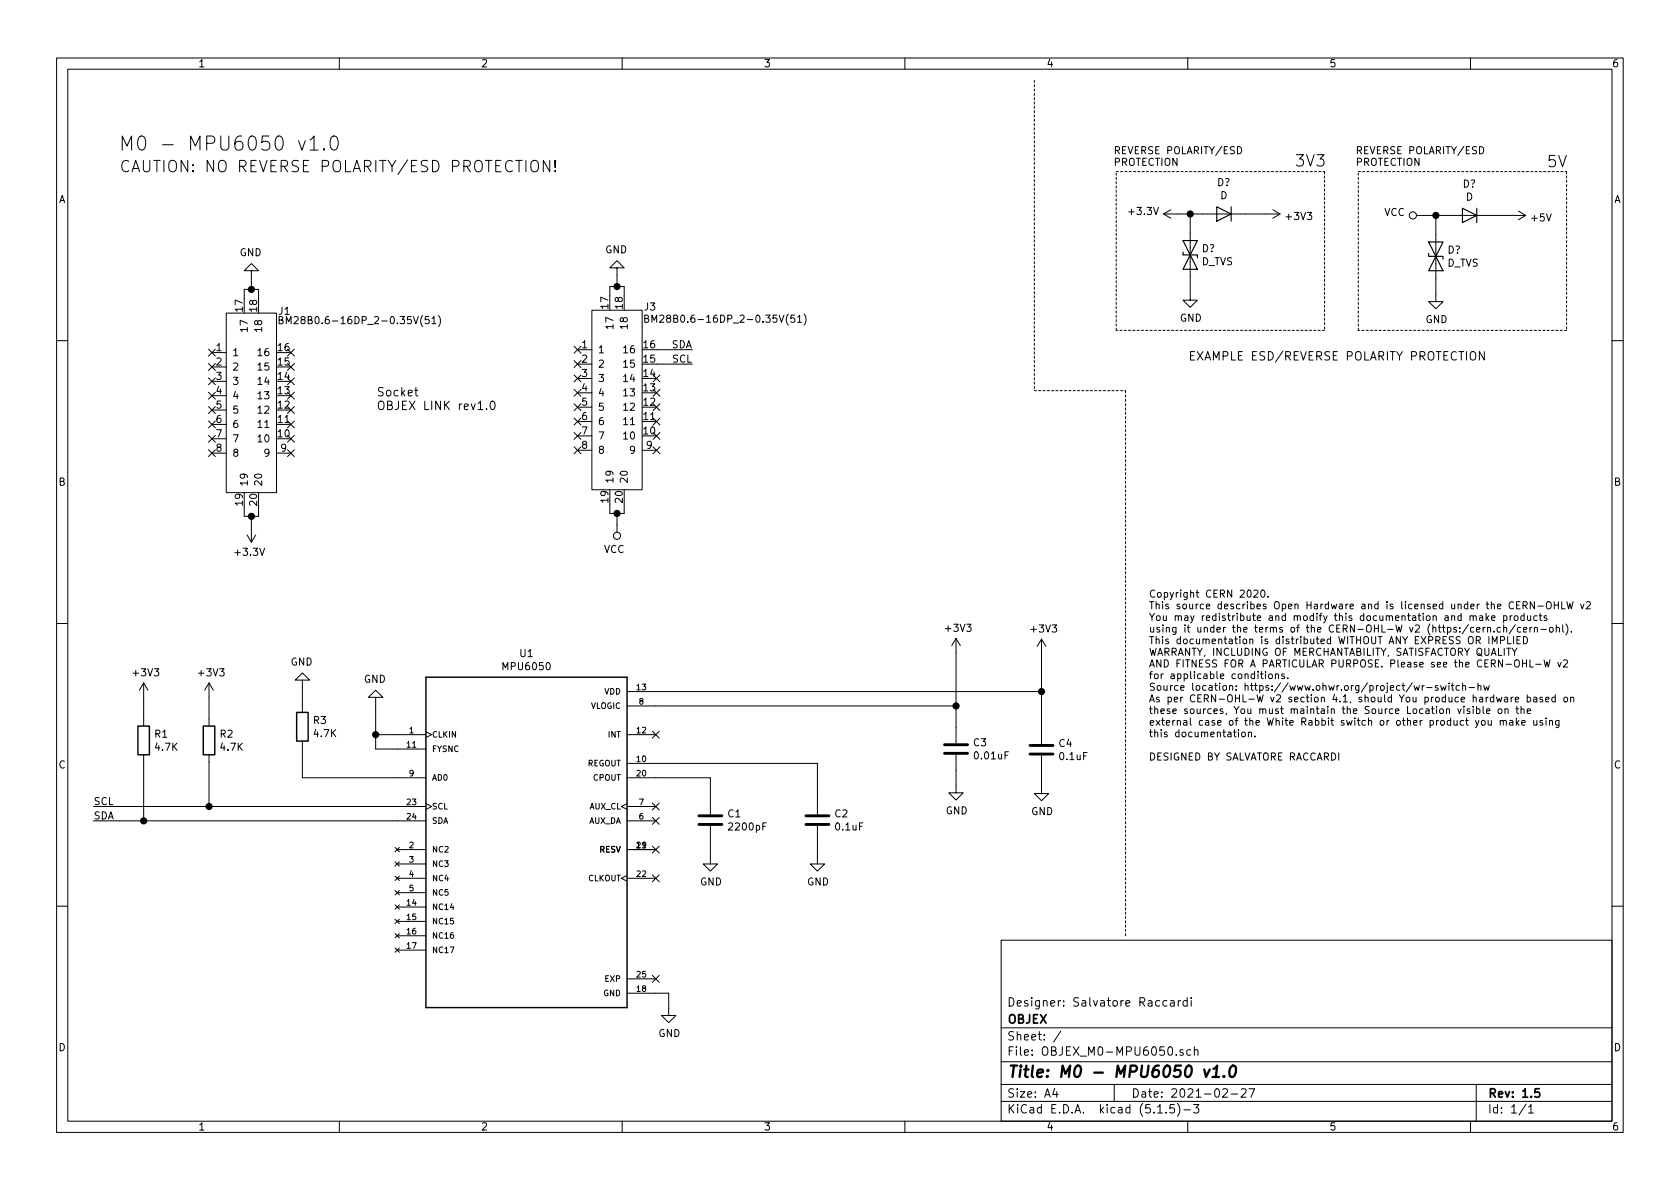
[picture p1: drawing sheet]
<svg xmlns="http://www.w3.org/2000/svg" width="297mm" height="210mm" viewBox="0 0 297 210" stroke-linecap="round" stroke-linejoin="round" font-family="sans-serif">
<g fill="none" stroke="#000" stroke-width=".18">
<path d="M10 10.3h277v189.9h-277zM12 12.2h273v186.1h-273zM60 10.3v1.9M110 10.3v1.9M160 10.3v1.9M210 10.3v1.9M260 10.3v1.9M52.8 24.9l.6 1.6 .6-1.6M54.8 24.8l.7-.8v2.5M54.8 26.5h1.4M57.3 26.3l.1 .1-.1 .1-.1-.1 .1-.1v.2M58.6 24.3a.6 .6 0 0 1 .6-.2 .6 .6 0 0 1 .5 .4 1.46 1.46 0 0 1-.5 2 .68 .68 0 0 1-.7-.4 2.26 2.26 0 0 1 .1-1.8z"/>
<path d="M97.2 28.4v2l-1.1-2v2M98.2 30.2v.2l-.1-.1 .1-.1v.2M98.2 28.4v1.2v-1.1v-.1l-.1 .1 .1 1.1M205.7 37.8h20.6M205.7 37.8l1.3 .8M207 37.1l-1.3 .7M210.4 37.8v15.3h1.3l-1.3 1.3-1.2-1.3h1.2M218.8 25.9a.64 .64 0 0 1 .7 .7 .64 .64 0 0 1-.7 .6zM225 37.1l1.3 .7M226.3 37.8l-1.3 .8M250.4 38.1h19.3M253.9 38.1v15.2h1.2l-1.2 1.3-1.3-1.3h1.3"/>
<path d="M261.6 25.9a.64 .64 0 0 1 .7 .7 .64 .64 0 0 1-.7 .6zM268.5 37.3l1.2 .8M269.7 38.1l-1.2 .8M40 55.4h8.9v31.7h-8.9zM43.2 52.8v-1.6h2.5v1.6M44.4 47.9h1.3l-1.3-1.3-1.2 1.3h1.2v3.3M49.4 56.6l.5-.1 .1-.2-.1-.2-.5-.1v1.2h.4l.2-.1 .1-.3-.3-.2M50.6 57.2v-1.2l.4 .9 .5-.9v1.2M75.8 56h-.6v.6l.4-.1 .3 .2v.3l-.3 .2-.4-.1M76.4 56.3l.3-.3v1.2M76.4 57.2h.7M77.5 55.8a1.47 1.47 0 0 1 0 1.9"/>
<path d="M104.6 54.9h8.9v31.7h-8.9zM107.8 52.3v-1.6h2.6v1.6M109.1 47.4h1.3l-1.3-1.3-1.3 1.3h1.3v3.3M114 56.3h.5l.2-.2-.1-.3-.6-.1v1.3h.5l.2-.1v-.3l-.3-.3M115.3 57v-1.3l.4 .9 .4-.9v1.3M140.5 55.7h-.6l-.1 .6 .5-.1 .2 .3v.3l-.2 .2-.5-.1M141 56.1l.4-.4v1.3M141 57h.7M142.2 55.5a1.47 1.47 0 0 1 0 2M10 60.2h2M36.9 69.4l1.2 1.2M36.9 66.8l1.2 1.2"/>
<path d="M36.9 77l1.2 1.2M36.9 71.9l1.2 1.2M36.9 61.7l1.2 1.3M36.9 64.3l1.2 1.2M36.9 74.4l1.2 1.3M36.9 79.5l1.2 1.2M37.5 62.4h2.5M37.5 64.9h2.5M37.5 67.4h2.5M37.5 70h2.5M37.5 72.5h2.5M37.5 75.1h2.5"/>
<path d="M37.5 77.6h2.5M38.1 69.4l-1.2 1.2M38.1 66.8l-1.2 1.2M38.1 77l-1.2 1.2M38.1 71.9l-1.2 1.2M38.1 61.7l-1.2 1.3M38.1 64.3l-1.2 1.2M38.1 74.4l-1.2 1.3M38.1 79.5l-1.2 1.2M50.8 61.7l1.2 1.3M50.8 79.5l1.2 1.2M50.8 64.3l1.2 1.2"/>
<path d="M50.8 69.4l1.2 1.2M50.8 74.4l1.2 1.3M50.8 66.8l1.2 1.2M50.8 71.9l1.2 1.2M50.8 77l1.2 1.2M52 61.7l-1.2 1.3M52 79.5l-1.2 1.2M52 64.3l-1.2 1.2M52 69.4l-1.2 1.2M52 74.4l-1.2 1.3M52 66.8l-1.2 1.2M52 71.9l-1.2 1.2"/>
<path d="M52 77l-1.2 1.2M73.3 69h.6M73.5 68.5v1.3l.4 .2M86 72.3v.1M86.8 71.1l.2-.2a.8 .8 0 0 1 .6 .7 .8 .8 0 0 1-.3 .8h-.1a.83 .83 0 0 1-.4-1.3zM101.5 73.9l1.2 1.3M101.5 63.8l1.2 1.2M101.5 79l1.2 1.2M101.5 61.2l1.2 1.3M101.5 76.5l1.2 1.2M101.5 71.4l1.2 1.2M101.5 66.3l1.2 1.2"/>
<path d="M101.5 68.9l1.2 1.2M102.1 61.8h2.5M102.1 64.4h2.5M102.1 66.9h2.5M102.1 69.5h2.5M102.1 72h2.5M102.1 74.5h2.5M102.1 77.1h2.5M102.1 79.6h2.5M102.7 73.9l-1.2 1.3M102.7 63.8l-1.2 1.2M102.7 79l-1.2 1.2"/>
<path d="M102.7 61.2l-1.2 1.3M102.7 76.5l-1.2 1.2M102.7 71.4l-1.2 1.2M102.7 66.3l-1.2 1.2M102.7 68.9l-1.2 1.2M113.5 79.6h2.6M115.5 76.5l1.2 1.2M115.5 71.4l1.2 1.2M115.5 66.3l1.2 1.2M115.5 79l1.2 1.2M115.5 68.9l1.2 1.2M115.5 73.9l1.2 1.3"/>
<path d="M116.1 61.8h6.3M116.1 64.4h6.3M116.7 76.5l-1.2 1.2M116.7 71.4l-1.2 1.2M116.7 66.3l-1.2 1.2M116.7 79l-1.2 1.2M116.7 68.9l-1.2 1.2M116.7 73.9l-1.2 1.3M262.4 62.2v1.5l-.8-1.5v1.5M285 60.2h2M37.5 80.1h2.5M43.2 89.7v1.6h2.5v-1.6"/>
<path d="M43.7 94.6l.7 1.3M44.4 91.3v4.6M45.2 94.6l-.8 1.3M48.9 80.1h2.5M107.8 89.1v1.7h2.6v-1.7M109.1 90.8v3.3M10 110.3h2M169 112.9l-.7 1.3M169 112.9v18.5M169 112.9l.8 1.3M184.1 113l-.7 1.3M184.1 113v18.6"/>
<path d="M184.1 113l.8 1.3M221.7 104.5l.5-.2 .2 .4v.2l-.8 .7h.8M222.9 119.2h.4M223 104.5l.2-.2a.67 .67 0 0 1 .5 .7 .67 .67 0 0 1-.5 .6l-.2-.2-.1-.3zM223 118.7v1.1l.3 .2M223.7 118.7v.2M223.7 119.2v.8M224.2 105.5v.1M224.4 119.3l.1-.1 .4 .1 .1 .5-.2 .2h-.3l-.1-.1zM225.5 119.3l.2-.1h.3l.1 .8M225.5 119.2v.8M227.1 119.2h-.3l-.2 .1 .1 .2 .4 .2v.3h-.5"/>
<path d="M227.7 119.9v.1M259.9 109l.2-.1h.3l.1 .8M259.9 108.9v.8M260.5 109.1l.2-.2h.3v.8M261.1 111.3l.6-.1-.1-.2-.3-.1-.2 .2v.6h.5M261.6 108.9h.5l.1 .8M262.2 109.2h-.5l-.1 .2v.3h.6M262.2 110.9v.9M262.6 110.9l-.3 .1-.1 .2M262.8 108.5v1.2M262.9 109.2l.3 .5M263 111.1l.2-.2 .3 .1 .1 .8"/>
<path d="M263 110.9v.9M263.2 108.9l-.4 .5M263.2 112.6v1.2M263.7 109.3l.6-.1v-.3h-.4l-.2 .2 .1 .6h.5M263.9 113.8v-1.2l.4 .9 .4-.9v1.2M264.2 111.7v.1M265.3 111l-.4-.1-.2 .3 .1 .5h.5M265.3 113.2h.6l.1-.2v-.3l-.2-.1h-.5v1.2M265.9 108.9h.3l.2 .2-.1 .6h-.4M265.9 111.1l.1-.2 .3 .1 .1 .8M265.9 108.9v1.3M265.9 110.5v1.3"/>
<path d="M266.6 112.6v1.2h.6M267 108.9v.8M267.4 108.9l-.4 .2M267.4 114.6l.4 .7 .4-.7M267.6 112.6v1.2M267.8 115.3v.6M267.8 108.9h.3l.3 .2-.1 .6h-.3l-.3-.2zM267.9 110.5l-1.1 1.6M268.1 107h.5M268.2 113.2h.4M268.8 106.4h-.7v1.3h.7M268.8 112.6h-.6v1.2h.6"/>
<path d="M268.9 111l-.4-.1-.2 .3 .1 .5h.5M269.2 116.7v1.3M269.2 117.3h.7M269.3 107.1l.6-.1 .1-.2v-.3l-.2-.1h-.5v1.3M269.4 111.3l.6-.1-.1-.2-.4-.1-.1 .2v.6h.5M269.4 112.6a.64 .64 0 0 1 .7 .6 .64 .64 0 0 1-.7 .6zM269.5 108.9h-.4l-.2 .2 .1 .6h.5M269.5 108.5v1.2M269.6 107.1l.4 .6M269.9 116.7v1.3M270.1 108.9l.1 .8h.3l.1-.1M270.5 116.7v1.3h.6"/>
<path d="M270.5 110.9v.9M270.6 108.9v.8M270.9 110.9l-.4 .3M271.3 106.4v1.3l-.7-1.3v1.3M271.3 111.1l.2-.2 .3 .1v.8M271.3 110.9v.9M271.5 117.5h1M271.8 108.9h-.4l-.2 .2 .1 .6h.5M271.9 107.2h1M272.1 108.9h.5M272.3 108.5v1l.3 .2M272.4 111.3h1"/>
<path d="M273 116.7l.3 1.3 .2-1 .3 1 .3-1.3M273.5 108.9h-.3l-.2 .2v.1l.5 .2v.3h-.5M273.6 106.5l.1-.1a.47 .47 0 0 1 .6 .4l-.1 .7-.2 .2-.4-.1a.93 .93 0 0 1 0-1.1zM274.1 111l.3-.1 .2 .3-.1 .5-.3 .1-.2-.1zM274.8 107h.7M274.8 106.4v1.3M275.2 111.1l.1-.2 .3 .1 .1 .8M275.2 110.5v1.3M275.4 117.1l.3 .9 .3-.9M275.5 106.4v1.3M276.1 106.4v1.3h.6M276.3 110.5v1.1l.2 .2"/>
<path d="M276.4 116.8l.5-.1 .3 .3-.8 1h.8M276.9 110.3a1.47 1.47 0 0 1 0 2M277 106.4l.3 1.3 .3-.9 .2 .9 .3-1.3M277.8 111.7v.1M279.5 106.8l.3 .9 .3-.9M280.5 106.5l.5-.1 .2 .4v.2l-.8 .7h.8M285 110.3h2M25.4 120.8l-.8 1.2M25.4 120.8v7.6M25.4 133.5v11.7M25.4 120.8l.8 1.2M37 120.8l-.8 1.2"/>
<path d="M37 120.8v7.6M37 133.5v9.1M37 120.8l.7 1.2M53.5 120.3h1.2l-1.2-1.3-1.3 1.3h1.3v5.7M53.5 131.1v6.4h21.8M66.4 123.3h1.3l-1.3-1.3-1.2 1.3h1.2v9.2h8.9M66.4 129.9h8.9M75.3 129.4l1 .5-1 .5M110.9 135h33.6v9M110.9 137.5h14.7v6.5M110.9 124.8h58.1M110.9 129.9h5.1"/>
<path d="M110.9 122.3h73.2M115.3 129.3l1.3 1.2M116.6 129.3l-1.3 1.2M169 133.5v6.7h1.3l-1.3 1.3-1.2-1.3h1.2M184.1 133.6v6.7h1.3l-1.3 1.3-1.2-1.3h1.2M219 129.5v.8M219.7 129.5h.2l.2 .1 .1 .5-.1 .1-.3 .1-.2-.1-.1-.5zM220.7 129.6l.2-.1h.3l.1 .8M220.7 129.5v.8M221.9 130.2v.1M236.7 133.1v1.3M250 121.2l.2 .9 .3-.6 .2 .6 .3-.9"/>
<path d="M251.5 121.2v.9M251.8 121.2l-.3 .3M252.2 121.6h1M254.2 121.3l-.3-.1-.2 .2 .1 .2 .4 .1v.3h-.5M254.7 121.2l.3 .9 .2-.6 .2 .6 .3-.9M256.2 120.8v.1M256.2 121.2v.9M256.6 121.2h.5M256.8 120.8v1.1l.3 .2M257.8 125.3l.2 .9 .3-.9M258 121.3l-.3-.1-.2 .3 .1 .5h.4M258.6 121.4l.2-.2 .3 .1v.8"/>
<path d="M258.6 120.8v1.3M258.8 125.3v.9M259.7 121.6h1M259.9 125.4l-.3-.1-.2 .2v.2l.5 .1v.3h-.5M260.5 125.3v.9M260.9 127.4l.3 .8M261.1 125.4l.3-.1 .3 .3-.1 .5h-.5M261.1 124.9v1.3M261.3 121.4l.2-.2 .3 .1v.8M261.3 120.8v1.3M261.5 127.4l-.4 1.1-.2 .2M262 127.5l.2-.1 .3 .1 .1 .5-.1 .2h-.3l-.2-.1z"/>
<path d="M262.2 124.9v1.1l.2 .2M262.3 121.2l.3 .9 .2-.6 .3 .6 .2-.9M262.8 125.7l.6-.1v-.2l-.4-.1-.2 .2 .1 .6h.5M263.1 127.4l.1 .8h.3l.2-.1M263.7 127.4v.8M264.6 123.3l.2 .8 .3-.6 .2 .6 .3-.8M265 125.4l.3-.1 .3 .3-.2 .5-.3 .1-.2-.2zM265.3 127.5l.1-.1 .3 .1 .1 .7M265.3 127.4v.8M265.8 127.6l.2-.2 .3 .1v.7M266 123.3h.5l.1 .8M266.1 125.5l.2-.2 .3 .1v.8"/>
<path d="M266.1 125.3v.9M266.6 123.6h-.5l-.1 .2 .1 .3h.5M266.9 127.5h.5l.1 .7M267.2 123.3v.8M267.5 127.7l-.4 .1-.2 .1v.3h.6M267.5 123.3l-.3 .2M267.9 123.7l.6-.1v-.3h-.4l-.2 .2 .1 .6h.5M268 125.3h.5M268.1 127v1.2M268.2 124.9v1.1l.3 .2M268.2 127.8l.4 .4M268.6 127.4l-.5 .5"/>
<path d="M268.9 125.5l.2-.2 .3 .1 .1 .8M268.9 124.9v1.3M269.1 127.8l.6-.1-.1-.2-.4-.1-.1 .2v.6h.5M270 123.3h.4l.2 .2-.1 .6h-.5M270 125.7l.6-.1v-.2l-.4-.1-.2 .2 .1 .6h.5M270 122.9v1.2M271.2 123.3h.5v.8M271.2 127.4v.8h.3l.2-.1M271.7 123.6h-.4l-.2 .2 .1 .3h.5M271.7 127.4v.8M272.7 123.3h-.3l-.1 .2v.1l.4 .2v.3h-.4M272.7 127.5l-.3-.1-.1 .2v.2l.4 .1v.3h-.4"/>
<path d="M273.3 123.7l.6-.1-.1-.3h-.3l-.2 .2 .1 .6h.4M273.4 127v.1M273.4 127.4v.8M274 127.5l.1-.1 .3 .1 .1 .7M274 127.4v.8M275 123.3h-.4l-.2 .2 .1 .6h.5M275 122.9v1.2M275.6 127.4v1.1l-.2 .2-.3-.1M275.6 127.5l-.3-.1-.3 .2 .2 .6h.4M276.6 123.3h.3l.3 .2-.2 .6h-.3l-.1-.1zM277.7 123.4l.2-.1h.3l.1 .8M277.7 123.3v.8"/>
<path d="M16.5 145.2h58.8M16.5 142.6h58.8M69.8 149.9l.8 .7M69.8 157.5l.8 .7M69.8 152.4l.8 .8M69.8 154.9l.8 .8M70.2 150.2h5.1M70.2 157.9h5.1M70.2 152.8h5.1M70.2 155.3h5.1M70.6 149.9l-.8 .7M70.6 157.5l-.8 .7"/>
<path d="M70.6 152.4l-.8 .8M70.6 154.9l-.8 .8M75.3 142.1l1 .5-1 .5M110.9 142.1l-1 .5 1 .5M110.9 154.8l-1 .5 1 .5M110.9 150.2h5.1M110.9 145.2h5.1M110.9 142.6h5.1M110.9 155.3h5.1M115.3 144.5l1.3 1.3M115.3 154.7l1.3 1.2M115.3 149.6l1.3 1.2"/>
<path d="M115.3 142l1.3 1.2M116.6 144.5l-1.3 1.3M116.6 154.7l-1.3 1.2M116.6 149.6l-1.3 1.2M116.6 142l-1.3 1.2M125.6 146v6.8h1.3l-1.3 1.2-1.3-1.2h1.3M144.5 146v6.8h1.3l-1.3 1.2-1.2-1.2h1.2M10 160.2h2M69.8 160l.8 .8M69.8 167.6l.8 .8M69.8 162.6l.8 .7M69.8 165.1l.8 .8"/>
<path d="M70.2 160.4h5.1M70.2 168h5.1M70.2 162.9h5.1M70.2 165.5h5.1M70.6 160l-.8 .8M70.6 167.6l-.8 .8M70.6 162.6l-.8 .7M70.6 165.1l-.8 .8M110.9 175.6h7.3v4h1.3l-1.3 1.2-1.2-1.2h1.2M110.9 173.1h5.1M115.3 172.5l1.3 1.2M116.6 172.5l-1.3 1.2"/>
<path d="M177 166.3h108v32h-108zM206.3 177l-.4-.1-.3 .3 .1 .6 .2 .1 .4-.1M207 177h.5l.1 .9M207.6 177.3l-.5 .1-.2 .2 .1 .2 .1 .1 .5-.1M208.3 176.9v1M208.8 176.9l-.3 .1-.2 .2M209.9 177l-.4-.1-.3 .3v.6l.3 .1 .4-.1M209.9 176.4v1.5M210.6 176.4v.2M210.6 176.9v1M285 160.2h2M60 198.3v1.9"/>
<path d="M110 198.3v1.9M160 198.3v1.9M177 194.8h108M177 191.8h108M177 187.8h108M177 181.8h108M186.5 192.5l-.4 1h1M186.8 193v1M187.6 182.3l-1.3 2M197 191.8v3M204.7 196.8h.8M206.2 196.7v.1"/>
<path d="M207.6 195.3h-.7l-.1 .7 .2-.1 .5 .1 .2 .2-.1 .5-.2 .1-.6-.1M208 186.5v.1M208.2 195.1a1.71 1.71 0 0 1 0 2.3M209.2 185.7l-.4-.1-.2 .2 .1 .2 .5 .2v.3h-.6M209.3 196.3h1.2M210 198.3v1.9M210.5 185.7l-.4-.1-.3 .3 .2 .6h.5M211 195.3h1l-.5 .6 .4 .1v.7l-.2 .1-.7-.1M211.2 185.7l.2-.1 .4 .1v.9M211.2 185.1v1.5M216.2 192.7l.2-.2h.4l.2 .5-.9 1h.9M217.7 193.5h1.1"/>
<path d="M219.5 192.7l.2-.2h.3l.3 .2v.3v.2l-.9 .8h.9M220.8 192.5h1l-.6 1.5M260 198.3v1.9M261 191.8v6.5M269.8 195.2l-1.2 2M270.3 195.8l.4-.5v1.5M270.3 196.8h.8"/>
<circle cx="249.8" cy="38.1" r=".63"/>
<circle cx="109.1" cy="94.7" r=".63"/>
</g>
<path d="M272.2 192.5h-.8v.7l.2-.1 .5 .1 .1 .2v.5l-.2 .1-.6-.1" fill="none" stroke="#000" stroke-width=".3"/>
<path d="M212.9 189.1l.3 1.3 .7-1.3M214.4 190.4h1.1M214.6 189l.6-.6-.2 2M216.4 190.3h.1l-.1 .1-.1-.1h.1v.1M217.8 188.5a.45 .45 0 0 1 .7 .3 1.18 1.18 0 0 1-.8 1.6 1.3 1.3 0 0 1 .1-1.9z" fill="none" stroke="#000" stroke-width=".41"/>
<path d="M215.1 36.6l2.6 1.2-2.6 1.3zM217.7 36.6v2.5M258.6 36.8l2.5 1.3-2.5 1.3zM261.1 36.8v2.6M209.2 42.5h2.5l-1.3 2.6zM209.2 44.6v.5h2.5v.5M210.4 45.1l1.3 2.5h-2.5zM252.6 42.8h2.5l-1.2 2.5zM252.6 44.8v.5h2.5v.5M253.9 45.3l1.2 2.6h-2.5z" fill="none" stroke="#000" stroke-width=".2"/>
<path d="M167 133.2h4.1M167 131.7h4.1M182.1 133.3h4.1M182.1 131.8h4.1M123.6 145.8h4M123.6 144.3h4M142.5 145.8h4.1M142.5 144.3h4.1" fill="none" stroke="#000" stroke-width=".51"/>
<path d="M75.3 119.8h35.6v58.4h-35.6zM24.4 128.4h2v5.1h-2zM35.9 128.4h2.1v5.1h-2.1zM52.5 126h2v5.1h-2z" fill="none" stroke="#000" stroke-width=".25"/>
<path d="M182.9 14.2v54.9M197.4 30.3h36.8M234.2 30.3v28.1M240.2 30.3h36.8M277 30.3v28.1M197.4 58.4v-28.1M234.2 58.4h-36.8M240.2 58.4v-28.1M277 58.4h-36.8M182.9 69.1h16.1M199 69.1v96.5" fill="none" stroke="#000" stroke-width=".18" stroke-dasharray=".4 .4"/>
<g fill="#000" stroke="#000" stroke-width=".25">
<circle cx="210.4" cy="37.8" r=".51"/>
<circle cx="253.9" cy="38.1" r=".51"/>
<circle cx="44.5" cy="51.2" r=".51"/>
<circle cx="109.1" cy="50.7" r=".51"/>
<circle cx="44.5" cy="91.3" r=".51"/>
<circle cx="109.1" cy="90.8" r=".51"/>
<circle cx="66.4" cy="129.9" r=".51"/>
<circle cx="169" cy="124.8" r=".51"/>
<circle cx="184.2" cy="122.3" r=".51"/>
<circle cx="25.4" cy="145.2" r=".51"/>
<circle cx="37" cy="142.6" r=".51"/>
</g>
<text font-size="3.5" x="21" y="26.7">M0 - MPU6050 v1.0</text>
<g font-size="2.8">
<text x="228.9" y="29.5">3V3</text>
<text x="273.4" y="29.6">5V</text>
<text x="21.1" y="30.5">CAUTION: NO REVERSE POLARITY/ESD PROTECTION!</text>
<text x="178" y="190.5">Title: M0 - MPU6050 v1.0</text>
</g>
<g font-size="2.1">
<text x="210.1" y="63.7">EXAMPLE ESD/REVERSE POLARITY PROTECTION</text>
<text x="66.5" y="70.1">Socket</text>
<text x="66.5" y="72.5">OBJEX LINK rev1.0</text>
<text x="178" y="178">Designer: Salvatore Raccardi</text>
<text x="178" y="184">Sheet: /</text>
<text x="178" y="181">OBJEX</text>
<text x="178" y="186.7">File: OBJEX_M0-MPU6050.sch</text>
<text x="178" y="196.9">KiCad E.D.A. kicad (5.1.5)-3</text>
<text x="178" y="194.1">Size: A4</text>
<text x="200" y="194.1">Date: 2021-02-27</text>
<text x="263" y="194.1">Rev: 1.5</text>
<text x="263" y="196.9">Id: 1/1</text>
</g>
<g font-size="1.8">
<text x="35" y="11.9">1</text>
<text x="85" y="11.9">2</text>
<text x="135" y="11.9">3</text>
<text x="185" y="11.9">4</text>
<text x="235" y="11.9">5</text>
<text x="285" y="11.9">6</text>
<text x="196.8" y="27.3">REVERSE POLARITY/ESD</text>
<text x="196.8" y="29.3">PROTECTION</text>
<text x="239.6" y="27.3">REVERSE POLARITY/ESD</text>
<text x="239.6" y="29.3">PROTECTION</text>
<text x="10.4" y="35.9">A</text>
<text x="215.2" y="32.9">D?</text>
<text x="215.8" y="35.2">D</text>
<text x="258.6" y="33.2">D?</text>
<text x="259.2" y="35.5">D</text>
<text x="285.4" y="35.9">A</text>
<text x="199.8" y="38">+3.3V</text>
<text x="227.6" y="38.9">+3V3</text>
<text x="244.7" y="38.2">VCC</text>
<text x="270.9" y="39.2">+5V</text>
<text x="42.4" y="45.3">GND</text>
<text x="107" y="44.8">GND</text>
<text x="212.4" y="46.9">D_TVS</text>
<text x="212.5" y="44.6">D?</text>
<text x="255.9" y="47.2">D_TVS</text>
<text x="256" y="44.9">D?</text>
<text x="42.9" y="55.1" transform="rotate(-90 42.9 55.1)">17</text>
<text x="43.8" y="58.3" transform="rotate(-90 43.8 58.3)">17</text>
<text x="45.5" y="55.1" transform="rotate(-90 45.5 55.1)">18</text>
<text x="46.4" y="58.3" transform="rotate(-90 46.4 58.3)">18</text>
<text x="49.3" y="55.7">J1</text>
<text x="51.7" y="57.3">BM28B0.6-16DP_2-0.35V(51)</text>
<text x="107.6" y="54.6" transform="rotate(-90 107.6 54.6)">17</text>
<text x="108.5" y="57.8" transform="rotate(-90 108.5 57.8)">17</text>
<text x="110.1" y="54.6" transform="rotate(-90 110.1 54.6)">18</text>
<text x="111" y="57.8" transform="rotate(-90 111 57.8)">18</text>
<text x="114" y="54.9">J3</text>
<text x="116.4" y="57.1">BM28B0.6-16DP_2-0.35V(51)</text>
<text x="208.6" y="56.9">GND</text>
<text x="252" y="57.1">GND</text>
<text x="38.3" y="62.1">1</text>
<text x="38.3" y="64.6">2</text>
<text x="41" y="63">1</text>
<text x="41" y="65.5">2</text>
<text x="45.9" y="65.5">15</text>
<text x="45.9" y="63">16</text>
<text x="49.2" y="64.6">15</text>
<text x="49.2" y="62.1">16</text>
<text x="102.9" y="61.6">1</text>
<text x="102.9" y="64.1">2</text>
<text x="105.7" y="62.5">1</text>
<text x="105.7" y="65">2</text>
<text x="110.6" y="65">15</text>
<text x="110.6" y="62.5">16</text>
<text x="113.8" y="64.1">15</text>
<text x="113.8" y="61.6">16</text>
<text x="118.7" y="61.6">SDA</text>
<text x="118.9" y="64.1">SCL</text>
<text x="38.3" y="67.2">3</text>
<text x="38.3" y="69.7">4</text>
<text x="41" y="68.1">3</text>
<text x="41" y="70.6">4</text>
<text x="45.9" y="70.6">13</text>
<text x="45.9" y="68.1">14</text>
<text x="49.2" y="69.7">13</text>
<text x="49.2" y="67.2">14</text>
<text x="102.9" y="66.7">3</text>
<text x="102.9" y="69.2">4</text>
<text x="102.9" y="71.7">5</text>
<text x="105.7" y="67.6">3</text>
<text x="105.7" y="70.1">4</text>
<text x="110.6" y="70.1">13</text>
<text x="110.6" y="67.6">14</text>
<text x="113.8" y="71.7">12</text>
<text x="113.8" y="69.2">13</text>
<text x="113.8" y="66.7">14</text>
<text x="38.3" y="72.3">5</text>
<text x="38.3" y="74.8">6</text>
<text x="38.3" y="77.3">7</text>
<text x="41" y="73.1">5</text>
<text x="41" y="75.7">6</text>
<text x="45.9" y="75.7">11</text>
<text x="45.9" y="73.1">12</text>
<text x="49.2" y="77.3">10</text>
<text x="49.2" y="74.8">11</text>
<text x="49.2" y="72.3">12</text>
<text x="102.9" y="74.3">6</text>
<text x="102.9" y="76.8">7</text>
<text x="105.7" y="72.6">5</text>
<text x="105.7" y="75.2">6</text>
<text x="105.7" y="77.7">7</text>
<text x="110.6" y="77.7">10</text>
<text x="110.6" y="75.2">11</text>
<text x="110.6" y="72.6">12</text>
<text x="113.8" y="76.8">10</text>
<text x="113.8" y="74.3">11</text>
<text x="38.3" y="79.9">8</text>
<text x="41" y="78.2">7</text>
<text x="41" y="80.8">8</text>
<text x="45.9" y="78.2">10</text>
<text x="46.9" y="80.8">9</text>
<text x="49.7" y="79.9">9</text>
<text x="102.9" y="79.4">8</text>
<text x="105.7" y="80.3">8</text>
<text x="111.5" y="80.3">9</text>
<text x="114.3" y="79.4">9</text>
<text x="10.4" y="85.9">B</text>
<text x="42.9" y="89.4" transform="rotate(-90 42.9 89.4)">19</text>
<text x="43.8" y="86.1" transform="rotate(-90 43.8 86.1)">19</text>
<text x="45.5" y="89.4" transform="rotate(-90 45.5 89.4)">20</text>
<text x="46.4" y="86.1" transform="rotate(-90 46.4 86.1)">20</text>
<text x="107.6" y="88.8" transform="rotate(-90 107.6 88.8)">19</text>
<text x="108.5" y="85.6" transform="rotate(-90 108.5 85.6)">19</text>
<text x="110.1" y="88.8" transform="rotate(-90 110.1 88.8)">20</text>
<text x="111" y="85.6" transform="rotate(-90 111 85.6)">20</text>
<text x="285.4" y="85.9">B</text>
<text x="41.7" y="98.3">+3.3V</text>
<text x="106.8" y="97.8">VCC</text>
<text x="203.1" y="105.7">Copyright CERN 2020.</text>
<text x="203.1" y="107.7">This source describes Open Hardware and is licensed under the CERN-OHLW v2</text>
<text x="167.3" y="111.7">+3V3</text>
<text x="182.4" y="111.9">+3V3</text>
<text x="203.1" y="109.8">You may redistribute and modify this documentation and make products</text>
<text x="203.1" y="111.9">using it under the terms of the CERN-OHL-W v2 (https:/cern.ch/cern-ohl).</text>
<text x="203.1" y="113.9">This documentation is distributed WITHOUT ANY EXPRESS OR IMPLIED</text>
<text x="23.7" y="119.6">+3V3</text>
<text x="35.3" y="119.6">+3V3</text>
<text x="51.4" y="117.7">GND</text>
<text x="89.2" y="118.5">MPU6050</text>
<text x="92" y="116.2">U1</text>
<text x="203.1" y="116">WARRANTY, INCLUDING OF MERCHANTABILITY, SATISFACTORY QUALITY</text>
<text x="203.1" y="118">AND FITNESS FOR A PARTICULAR PURPOSE. Please see the CERN-OHL-W v2</text>
<text x="64.3" y="120.7">GND</text>
<text x="203.1" y="120.1">for applicable conditions.</text>
<text x="203.1" y="122.1">Source location: https://www.ohwr.org/project/wr-switch-hw</text>
<text x="203.1" y="124.2">As per CERN-OHL-W v2 section 4.1, should You produce hardware based on</text>
<text x="27.4" y="130.4">R1</text>
<text x="38.9" y="130.4">R2</text>
<text x="55.4" y="128">R3</text>
<text x="55.6" y="130.3">4.7K</text>
<text x="172.2" y="132">C3</text>
<text x="203.1" y="126.3">these sources, You must maintain the Source Location visible on the</text>
<text x="203.1" y="128.3">external case of the White Rabbit switch or other product you make using</text>
<text x="203.1" y="130.4">this documentation.</text>
<text x="10.4" y="135.9">C</text>
<text x="27.5" y="132.8">4.7K</text>
<text x="39.1" y="132.8">4.7K</text>
<text x="172.5" y="134.3">0.01uF</text>
<text x="187.3" y="132.1">C4</text>
<text x="187.5" y="134.4">0.1uF</text>
<text x="203.1" y="134.5">DESIGNED BY SALVATORE RACCARDI</text>
<text x="285.4" y="135.9">C</text>
<text x="16.5" y="142.4">SCL</text>
<text x="16.5" y="144.9">SDA</text>
<text x="128.7" y="144.5">C1</text>
<text x="129.1" y="146.9">2200pF</text>
<text x="147.7" y="144.5">C2</text>
<text x="147.8" y="146.9">0.1uF</text>
<text x="167.2" y="144">GND</text>
<text x="182.3" y="144.1">GND</text>
<text x="123.8" y="156.6">GND</text>
<text x="142.7" y="156.6">GND</text>
<text x="10.4" y="185.9">D</text>
<text x="116.4" y="183.4">GND</text>
<text x="285.4" y="185.9">D</text>
<text x="35" y="199.9">1</text>
<text x="85" y="199.9">2</text>
<text x="135" y="199.9">3</text>
<text x="185" y="199.9">4</text>
<text x="235" y="199.9">5</text>
<text x="285" y="199.9">6</text>
</g>
<g font-size="1.4">
<text x="104.4" y="125.3">VLOGIC</text>
<text x="106.9" y="122.8">VDD</text>
<text x="112.6" y="122">13</text>
<text x="113" y="124.6">8</text>
<text x="72.4" y="129.7">1</text>
<text x="76.3" y="130.4">CLKIN</text>
<text x="107.6" y="130.4">INT</text>
<text x="112.6" y="129.7">12</text>
<text x="72" y="132.2">11</text>
<text x="72.4" y="137.3">9</text>
<text x="76.3" y="133">FYSNC</text>
<text x="103.8" y="135.5">REGOUT</text>
<text x="112.6" y="134.7">10</text>
<text x="112.6" y="137.3">20</text>
<text x="72" y="142.4">23</text>
<text x="76.3" y="138">AD0</text>
<text x="76.3" y="143.1">SCL</text>
<text x="104.2" y="143.1">AUX_CL</text>
<text x="104.9" y="138">CPOUT</text>
<text x="113" y="142.4">7</text>
<text x="72" y="144.9">24</text>
<text x="72.4" y="150">2</text>
<text x="76.3" y="145.7">SDA</text>
<text x="104" y="145.7">AUX_DA</text>
<text x="112.6" y="150">21</text>
<text x="113" y="144.9">6</text>
<text x="72.4" y="152.5">3</text>
<text x="72.4" y="155.1">4</text>
<text x="76.3" y="150.7">NC2</text>
<text x="76.3" y="153.3">NC3</text>
<text x="76.3" y="155.8">NC4</text>
<text x="104" y="155.8">CLKOUT</text>
<text x="106" y="150.7">RESV</text>
<text x="112.6" y="155.1">22</text>
<text x="72" y="160.1">14</text>
<text x="72.4" y="157.6">5</text>
<text x="76.3" y="158.4">NC5</text>
<text x="76.3" y="160.9">NC14</text>
<text x="72" y="167.8">17</text>
<text x="72" y="162.7">15</text>
<text x="72" y="165.2">16</text>
<text x="76.3" y="163.4">NC15</text>
<text x="76.3" y="166">NC16</text>
<text x="76.3" y="168.5">NC17</text>
<text x="107" y="173.6">EXP</text>
<text x="112.6" y="172.8">25</text>
<text x="106.7" y="176.1">GND</text>
<text x="112.6" y="175.4">18</text>
</g>
</svg>
